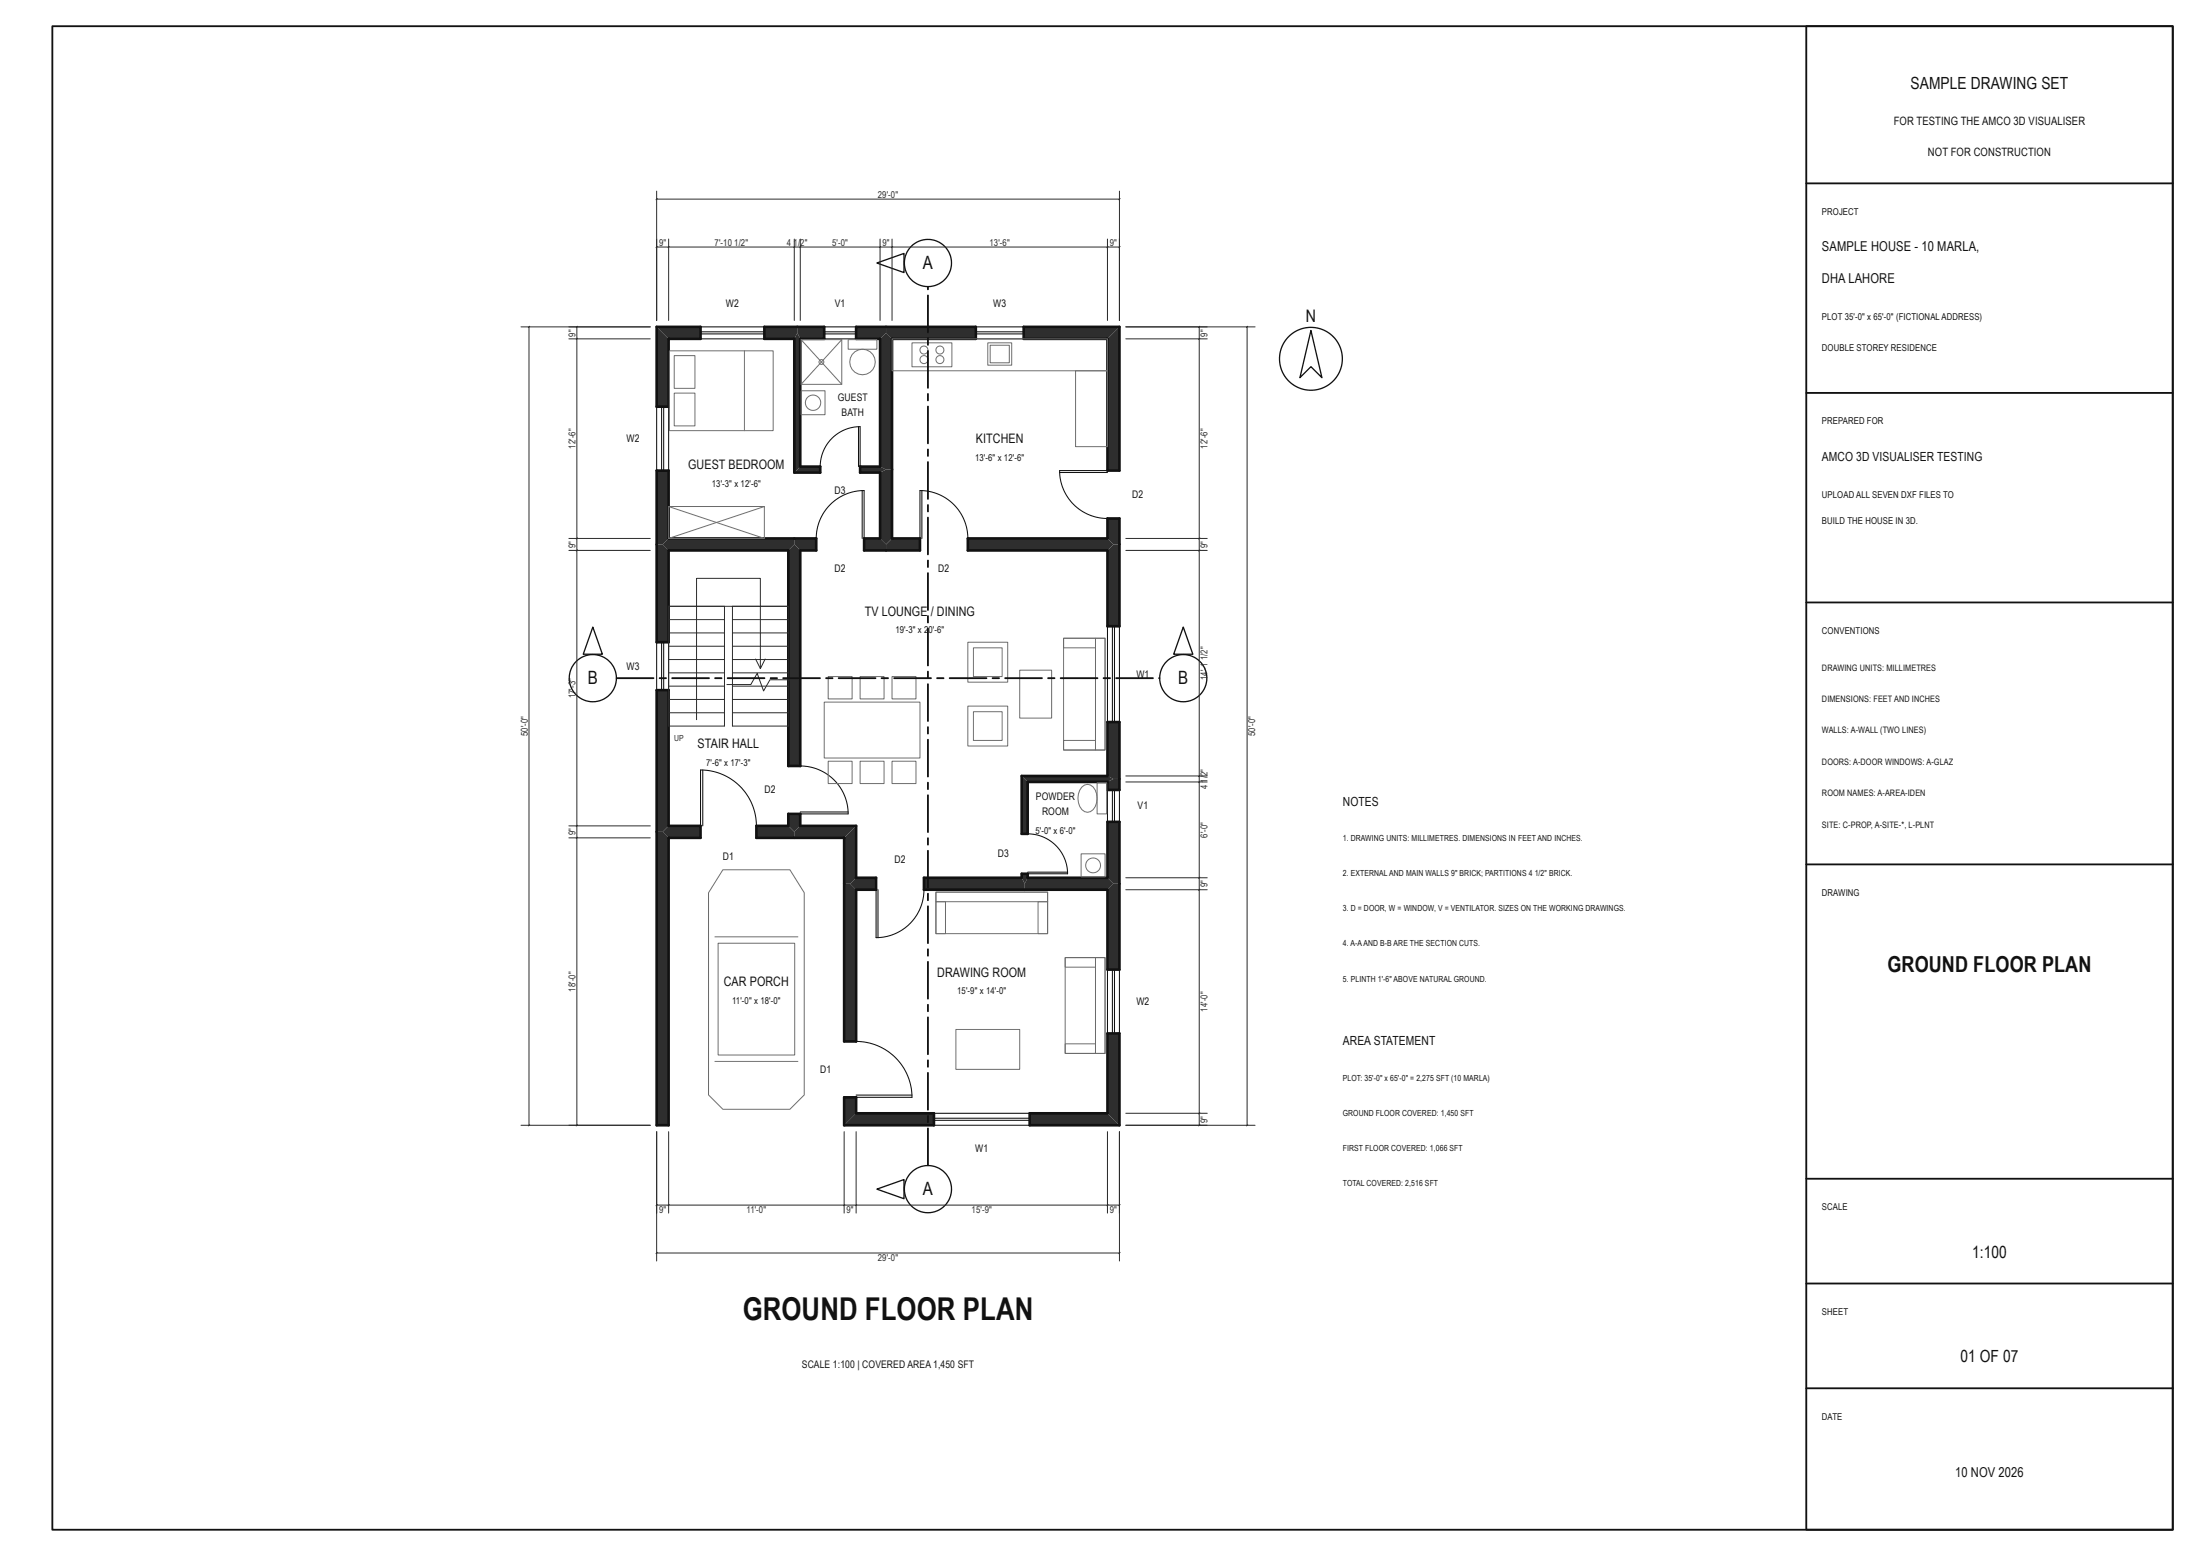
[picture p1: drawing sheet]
<svg xmlns="http://www.w3.org/2000/svg" width="420mm" height="297mm" viewBox="0 0 420 297" stroke-linecap="round" stroke-linejoin="round" font-family="sans-serif">
<g fill="#2e2e2e">
<path d="M163.5 212.5h14.9v2.3h-17.2z"/>
<path d="M196.7 212.5h14.8l2.3 2.3h-17.1z"/>
<path d="M211.5 197.3h2.3v17.5l-2.3-2.3z"/>
<path d="M211.5 169.8l1.2-1.1h1.1v16.4h-2.3z"/>
<path d="M211.5 156.9h2.3v11.8h-1.1l-1.2-1.2z"/>
<path d="M211.5 149.3l1.2-.6h1.1v2.1h-2.3z"/>
<path d="M211.5 137.8h2.3v10.9h-1.1l-1.2-.6z"/>
<path d="M211.5 105.1l1.2-1.2h1.1v15.6h-2.3z"/>
<path d="M211.5 99h2.3v4.9h-1.1l-1.2-1.1z"/>
<path d="M213.8 62.4v27.4h-2.3v-25.1z"/>
<path d="M195.5 62.4h18.3l-2.3 2.3h-16z"/>
<path d="M169.2 62.4h17.2v2.3h-16l-1.2-1.2z"/>
<path d="M163.5 62.4h5.7v1.1l-1.1 1.2h-4.6z"/>
<path d="M152.3 62.4h5.1v2.3h-4.5l-.6-1.2z"/>
<path d="M146 62.4h6.3v1.1l-.6 1.2h-5.7z"/>
<path d="M125.4 62.4h8.4v2.3h-6.1z"/>
<path d="M125.4 62.4l2.3 2.3v12.9h-2.3z"/>
<path d="M125.4 89.8h2.3v13l-1.1 1.1h-1.2z"/>
<path d="M125.4 103.9h1.2l1.1 1.2v17.5h-2.3z"/>
<path d="M125.4 131.7h2.3v25.9l-1.1 1.2h-1.2z"/>
<path d="M125.4 158.8h1.2l1.1 1.1v54.9h-2.3z"/>
<path d="M161.2 159.9l2.3-2.3v9.9l-1.1 1.2h-1.2z"/>
<path d="M161.2 168.7h1.2l1.1 1.1v29h-2.3z"/>
<path d="M161.2 209.5h2.3v3l-2.3 2.3z"/>
<path d="M127.7 157.6h6.1v2.3h-6.1l-1.1-1.1z"/>
<path d="M144.5 157.6h6.1l1.1 1.2v1.1h-7.2z"/>
<path d="M151.7 158.8l1.2-1.2h10.6l-2.3 2.3h-9.5z"/>
<path d="M150.6 155.4h2.3v2.2l-1.2 1.2-1.1-1.2z"/>
<path d="M150.6 105.1l1.1-1.2 1.2 1.2v41.1h-2.3z"/>
<path d="M162.4 168.7l1.1-1.2h3.8v2.3h-3.8z"/>
<path d="M176.5 167.5h18.6l.6 1.2v1.1h-19.2z"/>
<path d="M196.3 167.5h15.2l1.2 1.2-1.2 1.1h-15.8v-1.1z"/>
<path d="M126.6 103.9l1.1-1.1h24v1.1l-1.1 1.2h-22.9z"/>
<path d="M151.7 102.8h4.2v2.3h-3l-1.2-1.2z"/>
<path d="M165 102.8h3.1l1.1 1.1v1.2h-4.2z"/>
<path d="M169.2 103.9l1.2-1.1h5.3v2.3h-6.5z"/>
<path d="M184.9 102.8h26.6l1.2 1.1-1.2 1.2h-26.6z"/>
<path d="M168.1 90.2l1.1-.6h1.2v13.2l-1.2 1.1-1.1-1.1z"/>
<path d="M168.1 64.7l1.1-1.2 1.2 1.2v24.9h-1.2l-1.1-.5z"/>
<path d="M195.1 166.8h1.2v.7l-.6 1.2-.6-1.2z"/>
<path d="M195.1 148.1l1.2 1.2v9.9h-1.2z"/>
<path d="M195.1 148.1h16.4l1.2 .6-1.2 .6h-15.2z"/>
<path d="M152.3 63.5l.6 1.2v24.4l-1.2 1.1v-25.5z"/>
<path d="M151.7 90.2l1.2-1.1h3.8v1.1z"/>
<path d="M164.3 89.1h3.8l1.1 .5-1.1 .6h-3.8z"/>
</g>
<path d="M125.4 62.4h8.4v2.3h-6.1v12.9h-2.3zM146 62.4h11.4v2.3h-4.5v24.4h3.8v1.1h-5v-25.5h-5.7zM163.5 62.4h22.9v2.3h-16v38.1h5.3v2.3h-10.7v-2.3h3.1v-12.6h-3.8v-1.1h3.8v-24.4h-4.6zM195.5 62.4h18.3v27.4h-2.3v-25.1h-16zM125.4 89.8h2.3v13h28.2v2.3h-3v41.1h-2.3v-41.1h-22.9v17.5h-2.3zM184.9 102.8h26.6v-3.8h2.3v20.5h-2.3v-14.4h-26.6zM125.4 131.7h2.3v25.9h6.1v2.3h-6.1v54.9h-2.3zM144.5 157.6h6.1v-2.2h2.3v2.2h10.6v9.9h3.8v2.3h-3.8v29h-2.3v-38.9h-16.7zM195.1 148.1h16.4v-10.3h2.3v13h-2.3v-1.5h-15.2v9.9h-1.2zM176.5 167.5h18.6v-.7h1.2v.7h15.2v-10.6h2.3v28.2h-2.3v-15.3h-35zM211.5 197.3h2.3v17.5h-17.1v-2.3h14.8zM161.2 209.5h2.3v3h14.9v2.3h-17.2z" fill="none" stroke="#111" stroke-width=".5"/>
<g fill="none" stroke="#111" stroke-width=".2">
<path d="M125.4 77.6h2.3v12.2h-2.3zM126.4 77.6v12.2M126.8 77.6v12.2M133.8 62.4h12.2v2.3h-12.2zM133.8 63.7h12.2M133.8 63.3h12.2M157.4 62.4h6.1v2.3h-6.1zM157.4 63.7h6.1M157.4 63.3h6.1M186.4 62.4h9.1v2.3h-9.1zM186.4 63.7h9.1M186.4 63.3h9.1"/>
<path d="M156.7 89.1a7.6 7.6 0 0 1 7.6-7.7v7.7M164 81.4v7.7M164.7 93.6v9.2M176.1 93.6v9.2M202.4 90.2h9.1M211.5 89.8h-9.1a9.1 9.1 0 0 0 9.1 9.2M155.9 102.8a9.1 9.1 0 0 1 9.1-9.2v9.2M175.7 102.8v-9.2a9.1 9.1 0 0 1 9.2 9.2M211.5 119.5h2.3v18.3h-2.3zM212.5 119.5v18.3M212.9 119.5v18.3M125.4 122.6h2.3v9.1h-2.3z"/>
<path d="M126.4 122.6v9.1M126.8 122.6v9.1M133.8 157.6v-10.6a10.7 10.7 0 0 1 10.7 10.6M134.2 147v10.6M152.9 146.2a9.1 9.1 0 0 1 9.1 9.2h-9.1M152.9 155h9.1M196.3 159.2a7.6 7.6 0 0 1 7.6 7.6h-7.6M211.5 150.8h2.3v6.1h-2.3zM212.5 150.8v6.1M212.9 150.8v6.1M167.3 169.8v9.2a9.1 9.1 0 0 0 9.2-9.2M167.7 169.8v9.2"/>
<path d="M196.3 166.5h7.6M163.5 198.8a10.7 10.7 0 0 1 10.7 10.7h-10.7M211.5 185.1h2.3v12.2h-2.3zM212.5 185.1v12.2M212.9 185.1v12.2M163.5 209h10.7M178.4 212.5h18.3v2.3h-18.3zM178.4 213.5h18.3M178.4 213.9h18.3"/>
</g>
<g fill="none" stroke="#2b2b2b" stroke-width=".19">
<path d="M127.7 118.3h10.7M138.4 115.7v22.9h-10.7v-22.9h22.9v22.9h-10.7v-22.9M139.9 118.3h10.7M127.7 136.1h10.7M127.7 133.5h10.7M127.7 131h10.7M127.7 128.4h10.7M127.7 125.9h10.7M127.7 123.4h10.7M127.7 120.8h10.7M139.9 136.1h10.7M139.9 133.5h10.7"/>
<path d="M139.9 131h10.7M139.9 128.4h10.7M139.9 125.9h10.7M139.9 123.4h10.7M139.9 120.8h10.7M144.3 125.8l.9 1.8 .9-1.8M145.2 127.6v-17.2h-12.2v27M151.6 129.8h-4.5l-1.3 2.1-1.2-3.4-1.2 2.2h-4.6"/>
</g>
<g fill="none" stroke="#6f6f6f" stroke-width=".19">
<path d="M127.9 67h19.8v15.2h-19.8zM128.8 75h3.9v6.3h-3.9zM128.8 67.9h3.9v6.2h-3.9zM142.2 67v15.2M153 74.6h4.6v4.6h-4.6zM153 64.8h7.8v8.6h-7.8zM153 64.8l7.8 8.6M160.8 64.8l-7.8 8.6M162 64.8h5.5v1.9h-5.5zM170.4 64.7h41.1v6.1h-41.1zM174.2 65.4h7.6v4.6h-7.6zM188.7 65.4h4.5v4.3h-4.5z"/>
<path d="M189.1 65.9h3.7v3.4h-3.7zM205.4 70.8h6.1v14.5h-6.1zM127.7 96.7h18.3v6.1h-18.3zM127.7 96.7l18.3 6.1M146 96.7l-18.3 6.1M157.4 134h18.3v10.7h-18.3zM158.2 129.1h4.6v4.3h-4.6zM164.3 129.1h4.6v4.3h-4.6zM170.4 129.1h4.6v4.3h-4.6zM184.9 134.8h7.6v7.6h-7.6zM184.9 122.6h7.6v7.6h-7.6zM185.9 135.9h5.5v5.4h-5.5z"/>
<path d="M185.9 123.7h5.5v5.4h-5.5zM194.8 127.9h6.1v9.2h-6.1zM203.1 121.8h8v21.4h-8zM203.1 121.8h6.1v1.9h-6.1zM209.2 121.8h1.9v21.4h-1.9zM158.2 145.3h4.6v4.3h-4.6zM164.3 145.3h4.6v4.3h-4.6zM170.4 145.3h4.6v4.3h-4.6zM203.1 141.3h6.1v1.9h-6.1zM206.6 150.2a1.48 1.48 0 0 1 2.6 .6 3.2 3.2 0 0 1-.9 4.1 1.56 1.56 0 0 1-2.1-.9 3.6 3.6 0 0 1 .4-3.8zM209.5 149.4h1.9v6h-1.9zM136.5 178.8h15.9"/>
<path d="M138.1 166h12.8l2.7 4.4v38.6l-2.7 2.7h-12.8l-2.8-2.7v-38.6zM178.8 170.3h21.3v7.9h-21.3zM178.8 170.3h21.3v1.8h-21.3zM178.8 172.1h1.8v6.1h-1.8zM198.3 172.1h1.8v6.1h-1.8zM206.5 163h4.6v4.4h-4.6zM137.2 180h14.6v21.4h-14.6zM182.6 196.5h12.2v7.6h-12.2zM203.4 182.8h7.7v18.3h-7.7zM203.4 199.2h5.8v1.9h-5.8zM203.4 182.8h5.8v1.8h-5.8zM209.2 182.8h1.9v18.3h-1.9z"/>
<path d="M136.5 202.6h15.9"/>
<circle cx="155.3" cy="76.9" r="1.46"/>
<circle cx="156.9" cy="69.1" r=".46"/>
<circle cx="164.7" cy="69.1" r="2.44"/>
<circle cx="176.5" cy="68.6" r=".76"/>
<circle cx="176.5" cy="66.8" r=".76"/>
<circle cx="179.5" cy="68.6" r=".76"/>
<circle cx="179.5" cy="66.8" r=".76"/>
<circle cx="208.8" cy="165.2" r="1.41"/>
</g>
<path d="M177.1 215.3h.2l.1 .1v7a.18 .18 0 0 1-.2 .2 .18 .18 0 0 1-.1-.2zM177.1 212.9h.3v1.3a.18 .18 0 0 1-.2 .2 .18 .18 0 0 1-.1-.2zM177.1 204.7h.2l.1 .1v7a.18 .18 0 0 1-.2 .2 .18 .18 0 0 1-.1-.2zM177.1 202.3h.3v1.3a.18 .18 0 0 1-.2 .2 .18 .18 0 0 1-.1-.2zM177.1 194.1h.2l.1 .1v7a.18 .18 0 0 1-.2 .2 .18 .18 0 0 1-.1-.2zM177.1 191.7h.3v1.3a.18 .18 0 0 1-.2 .2 .18 .18 0 0 1-.1-.2zM177.1 183.5h.2l.1 .1v7a.18 .18 0 0 1-.2 .2 .18 .18 0 0 1-.1-.2zM177.1 181.1h.3v1.3a.18 .18 0 0 1-.2 .2 .18 .18 0 0 1-.1-.2zM177.1 172.9h.2l.1 .1v7a.18 .18 0 0 1-.2 .2 .18 .18 0 0 1-.1-.2zM177.1 170.5h.3v1.3a.18 .18 0 0 1-.2 .2 .18 .18 0 0 1-.1-.2zM177.1 162.3h.2l.1 .1v7a.18 .18 0 0 1-.2 .2 .18 .18 0 0 1-.1-.2zM177.1 159.9h.3v1.3a.18 .18 0 0 1-.2 .2 .18 .18 0 0 1-.1-.2zM177.1 151.7h.2l.1 .1v7a.18 .18 0 0 1-.2 .2 .18 .18 0 0 1-.1-.2zM177.1 149.3h.3v1.3a.18 .18 0 0 1-.2 .2 .18 .18 0 0 1-.1-.2zM177.1 141.1h.2l.1 .1v7a.18 .18 0 0 1-.2 .2 .18 .18 0 0 1-.1-.2zM177.1 138.7h.3v1.3a.18 .18 0 0 1-.2 .2 .18 .18 0 0 1-.1-.2zM177.1 130.5h.2l.1 .1v7a.18 .18 0 0 1-.2 .2 .18 .18 0 0 1-.1-.2zM177.1 128.1h.3v1.3a.18 .18 0 0 1-.2 .2 .18 .18 0 0 1-.1-.2zM177.1 119.9h.2l.1 .1v7a.18 .18 0 0 1-.2 .2 .18 .18 0 0 1-.1-.2zM177.1 117.5h.3v1.3a.18 .18 0 0 1-.2 .2 .18 .18 0 0 1-.1-.2zM177.1 109.3h.2l.1 .1v7a.18 .18 0 0 1-.2 .2 .18 .18 0 0 1-.1-.2zM177.1 106.9h.3v1.3a.18 .18 0 0 1-.2 .2 .18 .18 0 0 1-.1-.2zM177.1 98.7h.2l.1 .1v7a.18 .18 0 0 1-.2 .2 .18 .18 0 0 1-.1-.2zM177.1 96.3h.3v1.3a.18 .18 0 0 1-.2 .2 .18 .18 0 0 1-.1-.2zM177.1 88.1h.2l.1 .1v7a.18 .18 0 0 1-.2 .2 .18 .18 0 0 1-.1-.2zM177.1 85.7h.3v1.3a.18 .18 0 0 1-.2 .2 .18 .18 0 0 1-.1-.2zM177.1 77.5h.2l.1 .1v7a.18 .18 0 0 1-.2 .2 .18 .18 0 0 1-.1-.2zM177.1 75.1h.3v1.3a.18 .18 0 0 1-.2 .2 .18 .18 0 0 1-.1-.2zM177.1 66.9h.2l.1 .1v7a.18 .18 0 0 1-.2 .2 .18 .18 0 0 1-.1-.2zM177.1 64.5h.3v1.3a.18 .18 0 0 1-.2 .2 .18 .18 0 0 1-.1-.2zM177.1 56.3h.2l.1 .1v7a.18 .18 0 0 1-.2 .2 .18 .18 0 0 1-.1-.2zM177.1 54.7h.3v.5a.18 .18 0 0 1-.2 .2 .18 .18 0 0 1-.1-.2z" fill="#111"/>
<g fill="none" stroke="#111" stroke-width=".25">
<path d="M167.5 50.2l5.2-1.8v3.6zM167.5 227l5.2-1.8v3.6z"/>
<circle cx="177.2" cy="50.2" r="4.5"/>
<circle cx="177.2" cy="227" r="4.5"/>
</g>
<path d="M117.7 129.3h7.1a.18 .18 0 0 1 .2 .1 .18 .18 0 0 1-.2 .2h-7l-.2-.1zM125.9 129.3h1.3a.18 .18 0 0 1 .2 .1 .18 .18 0 0 1-.2 .2h-1.3zM128.3 129.3h7.1a.18 .18 0 0 1 .2 .1 .18 .18 0 0 1-.2 .2h-7l-.2-.1zM136.5 129.3h1.3a.18 .18 0 0 1 .2 .1 .18 .18 0 0 1-.2 .2h-1.3zM138.9 129.3h7.1a.18 .18 0 0 1 .2 .1 .18 .18 0 0 1-.2 .2h-7l-.2-.1zM147.1 129.3h1.3a.18 .18 0 0 1 .2 .1 .18 .18 0 0 1-.2 .2h-1.3zM149.5 129.3h7.1a.18 .18 0 0 1 .2 .1 .18 .18 0 0 1-.2 .2h-7l-.2-.1zM157.7 129.3h1.3a.18 .18 0 0 1 .2 .1 .18 .18 0 0 1-.2 .2h-1.3zM160.1 129.3h7.1a.18 .18 0 0 1 .2 .1 .18 .18 0 0 1-.2 .2h-7l-.2-.1zM168.3 129.3h1.3a.18 .18 0 0 1 .2 .1 .18 .18 0 0 1-.2 .2h-1.3zM170.7 129.3h7.1a.18 .18 0 0 1 .2 .1 .18 .18 0 0 1-.2 .2h-7l-.2-.1zM178.9 129.3h1.3a.18 .18 0 0 1 .2 .1 .18 .18 0 0 1-.2 .2h-1.3zM181.3 129.3h7.1a.18 .18 0 0 1 .2 .1 .18 .18 0 0 1-.2 .2h-7l-.2-.1zM189.5 129.3h1.3a.18 .18 0 0 1 .2 .1 .18 .18 0 0 1-.2 .2h-1.3zM191.9 129.3h7.1a.18 .18 0 0 1 .2 .1 .18 .18 0 0 1-.2 .2h-7l-.2-.1zM200.1 129.3h1.3a.18 .18 0 0 1 .2 .1 .18 .18 0 0 1-.2 .2h-1.3zM202.5 129.3h7.1a.18 .18 0 0 1 .2 .1 .18 .18 0 0 1-.2 .2h-7l-.2-.1zM210.7 129.3h1.3a.18 .18 0 0 1 .2 .1 .18 .18 0 0 1-.2 .2h-1.3zM213.1 129.3h7.1a.18 .18 0 0 1 .2 .1 .18 .18 0 0 1-.2 .2h-7l-.2-.1zM221.2 129.5a.2 .2 0 0 1 .4 0 .2 .2 0 0 1-.4 0z" fill="#111"/>
<g fill="none" stroke="#111" stroke-width=".25">
<path d="M250.4 63.1l2.1 9-2.1-2.1-2.1 2.1zM113.2 119.7l1.9 5.2h-3.7zM226 119.7l1.8 5.2h-3.6z"/>
<circle cx="250.4" cy="68.5" r="6"/>
<circle cx="113.2" cy="129.4" r="4.5"/>
<circle cx="226" cy="129.4" r="4.5"/>
</g>
<g fill="none" stroke="#2b2b2b" stroke-width=".19">
<path d="M125.4 36.5v24.7M125.4 38h88.4M125.5 37.9l-.2 .2M213.8 36.5v24.7M213.9 37.9l-.2 .2M125.4 47.2h88.4M125.5 47l-.2 .3M127.7 45.6v15.6M127.8 47l-.2 .3M151.7 45.6v15.6M151.8 47l-.2 .3M152.9 45.6v15.6"/>
<path d="M153 47l-.3 .3M168.1 45.6v15.6M168.2 47l-.2 .3M170.4 45.6v15.6M170.5 47l-.2 .3M211.5 45.6v15.6M211.6 47l-.2 .3M213.9 47l-.2 .3M99.5 62.4h24.7M101 62.4v152.4M101.2 62.3l-.3 .2M108.7 64.7h15.5"/>
<path d="M110.2 62.4v152.4M110.3 64.6l-.2 .2M110.3 62.3l-.2 .2M215 64.7h15.6M215 62.4h24.7M229.1 62.4v152.4M229.2 64.6l-.3 .2M229.2 62.3l-.3 .2M238.2 62.4v152.4M238.3 62.3l-.2 .2M108.7 105.1h15.5M108.7 102.8h15.5"/>
<path d="M110.3 104.9l-.2 .3M110.3 102.7l-.2 .2M215 105.1h15.6M215 102.8h15.6M229.2 104.9l-.3 .3M229.2 102.7l-.3 .2M108.7 159.9h15.5M108.7 157.6h15.5M110.3 159.8l-.2 .2M110.3 157.5l-.2 .3M215 149.3h15.6M215 148.1h15.6"/>
<path d="M229.2 149.1l-.3 .3M229.2 148l-.3 .2M215 169.8h15.6M215 167.5h15.6M229.2 169.7l-.3 .3M229.2 167.4l-.3 .3M99.5 214.8h24.7M101.2 214.7l-.3 .2M110.3 214.7l-.2 .2M125.4 216v24.7M127.7 216v15.6M161.2 216v15.6"/>
<path d="M163.5 216v15.6M211.5 216v15.6M213.8 216v24.7M215 214.8h24.7M215 212.5h15.6M229.2 212.4l-.3 .2M229.2 214.7l-.3 .2M238.3 214.7l-.2 .2M125.4 230h88.4M125.4 239.2h88.4M125.5 229.9l-.2 .3M125.5 239.1l-.2 .2"/>
<path d="M127.8 229.9l-.2 .3M161.4 229.9l-.3 .3M163.6 229.9l-.2 .3M211.6 229.9l-.2 .3M213.9 229.9l-.2 .3M213.9 239.1l-.2 .2"/>
</g>
<path d="M10 5h405v287h-405zM345 5h70v287h-70zM345 35h70M345 75h70M345 115h70M345 165h70M345 225h70M345 245h70M345 265h70" fill="none" stroke="#111" stroke-width=".35"/>
<text font-size="6" fill="#111" x="141.8" y="252">GROUND FLOOR PLAN</text>
<text font-size="4.2" fill="#111" x="360.5" y="185.6">GROUND FLOOR PLAN</text>
<g font-size="3.5" fill="#111">
<text x="176.3" y="51.4">A</text>
<text x="112.3" y="130.6">B</text>
<text x="225" y="130.6">B</text>
<text x="176.3" y="228.2">A</text>
</g>
<text font-size="3.3" fill="#111" x="249.4" y="61.4">N</text>
<g font-size="3.2" fill="#111">
<text x="364.9" y="17.1">SAMPLE DRAWING SET</text>
<text x="376.7" y="240.1">1:100</text>
<text x="374.4" y="260.1">01 OF 07</text>
</g>
<g font-size="2.6" fill="#111">
<text x="348" y="48">SAMPLE HOUSE - 10 MARLA,</text>
<text x="348" y="54">DHA LAHORE</text>
<text x="373.4" y="281.9">10 NOV 2026</text>
</g>
<g font-size="2.5" fill="#111">
<text x="131.4" y="89.5">GUEST BEDROOM</text>
<text x="186.4" y="84.7">KITCHEN</text>
<text x="165.2" y="117.6">TV LOUNGE / DINING</text>
<text x="133.2" y="142.9">STAIR HALL</text>
<text x="138.2" y="188.3">CAR PORCH</text>
<text x="179" y="186.5">DRAWING ROOM</text>
</g>
<g font-size="2.4" fill="#111">
<text x="348" y="88">AMCO 3D VISUALISER TESTING</text>
<text x="256.5" y="153.8">NOTES</text>
<text x="256.5" y="199.6">AREA STATEMENT</text>
</g>
<g font-size="2.2" fill="#111">
<text x="361.7" y="23.8">FOR TESTING THE AMCO 3D VISUALISER</text>
<text x="368.2" y="29.8">NOT FOR CONSTRUCTION</text>
</g>
<g font-size="2" fill="#111">
<text x="138.6" y="58.6">W2</text>
<text x="159.4" y="58.6">V1</text>
<text x="189.7" y="58.6">W3</text>
<text x="160" y="76.5">GUEST</text>
<text x="160.7" y="79.4">BATH</text>
<text x="119.7" y="84.4">W2</text>
<text x="159.4" y="94.4">D3</text>
<text x="216.2" y="95.1">D2</text>
<text x="159.4" y="109.2">D2</text>
<text x="179.2" y="109.2">D2</text>
<text x="119.7" y="127.8">W3</text>
<text x="217.1" y="129.3">W1</text>
<text x="146" y="151.4">D2</text>
<text x="197.9" y="152.7">POWDER</text>
<text x="199" y="155.6">ROOM</text>
<text x="217.3" y="154.5">V1</text>
<text x="138.1" y="164.1">D1</text>
<text x="170.8" y="164.7">D2</text>
<text x="190.6" y="163.6">D3</text>
<text x="217.1" y="191.8">W2</text>
<text x="156.7" y="204.8">D1</text>
<text x="186.3" y="220">W1</text>
<text x="153.2" y="261.2">SCALE 1:100 | COVERED AREA 1,450 SFT</text>
</g>
<g font-size="1.8" fill="#2b2b2b">
<text x="167.7" y="37.8">29'-0&quot;</text>
<text x="125.9" y="46.9">9&quot;</text>
<text x="136.5" y="46.9">7'-10</text>
<text x="140.3" y="46.9">1/2&quot;</text>
<text x="150.3" y="46.9">4</text>
<text x="151.6" y="46.9">1/</text>
<text x="152.9" y="46.9">2&quot;</text>
<text x="159" y="46.9">5'-0&quot;</text>
<text x="168.5" y="46.9">9&quot;</text>
<text x="189" y="46.9">13'-6&quot;</text>
<text x="212" y="46.9">9&quot;</text>
<text x="109.9" y="64.2" transform="rotate(-90 109.9 64.2)">9&quot;</text>
<text x="230.6" y="64.2" transform="rotate(-90 230.6 64.2)">9&quot;</text>
<text x="109.9" y="85.7" transform="rotate(-90 109.9 85.7)">12'-6&quot;</text>
<text x="230.6" y="85.7" transform="rotate(-90 230.6 85.7)">12'-6&quot;</text>
<text x="109.9" y="104.6" transform="rotate(-90 109.9 104.6)">9&quot;</text>
<text x="230.6" y="104.6" transform="rotate(-90 230.6 104.6)">9&quot;</text>
<text x="230.6" y="129.8" transform="rotate(-90 230.6 129.8)">14'-1</text>
<text x="230.6" y="126" transform="rotate(-90 230.6 126)">1/2&quot;</text>
<text x="109.9" y="133.3" transform="rotate(-90 109.9 133.3)">17'-3&quot;</text>
<text x="100.8" y="140.5" transform="rotate(-90 100.8 140.5)">50'-0&quot;</text>
<text x="239.8" y="140.5" transform="rotate(-90 239.8 140.5)">50'-0&quot;</text>
<text x="230.6" y="149.4" transform="rotate(-90 230.6 149.4)">1/2&quot;</text>
<text x="230.6" y="150.7" transform="rotate(-90 230.6 150.7)">4</text>
<text x="109.9" y="159.5" transform="rotate(-90 109.9 159.5)">9&quot;</text>
<text x="230.6" y="159.9" transform="rotate(-90 230.6 159.9)">6'-0&quot;</text>
<text x="230.6" y="169.4" transform="rotate(-90 230.6 169.4)">9&quot;</text>
<text x="109.9" y="189.3" transform="rotate(-90 109.9 189.3)">18'-0&quot;</text>
<text x="230.6" y="193.1" transform="rotate(-90 230.6 193.1)">14'-0&quot;</text>
<text x="230.6" y="214.3" transform="rotate(-90 230.6 214.3)">9&quot;</text>
<text x="125.9" y="231.6">9&quot;</text>
<text x="142.6" y="231.6">11'-0&quot;</text>
<text x="161.7" y="231.6">9&quot;</text>
<text x="185.6" y="231.6">15'-9&quot;</text>
<text x="212" y="231.6">9&quot;</text>
<text x="167.7" y="240.7">29'-0&quot;</text>
</g>
<g font-size="1.8" fill="#111">
<text x="348" y="41">PROJECT</text>
<text x="348" y="61">PLOT 35'-0&quot; x 65'-0&quot; (FICTIONAL ADDRESS)</text>
<text x="348" y="67">DOUBLE STOREY RESIDENCE</text>
<text x="348" y="81">PREPARED FOR</text>
<text x="186.3" y="88">13'-6&quot; x 12'-6&quot;</text>
<text x="136" y="92.9">13'-3&quot; x 12'-6&quot;</text>
<text x="348" y="95">UPLOAD ALL SEVEN DXF FILES TO</text>
<text x="348" y="100">BUILD THE HOUSE IN 3D.</text>
<text x="171" y="120.9">19'-3&quot; x 2</text>
<text x="177.4" y="120.9">0'-6&quot;</text>
<text x="348" y="121">CONVENTIONS</text>
<text x="134.9" y="146.2">7'-6&quot; x 17'-3&quot;</text>
<text x="197.8" y="159.2">5'-0&quot; x 6'-0&quot;</text>
<text x="348" y="171">DRAWING</text>
<text x="139.8" y="191.6">11'-0&quot; x 18'-0&quot;</text>
<text x="182.8" y="189.8">15'-9&quot; x 14'-0&quot;</text>
<text x="348" y="231">SCALE</text>
<text x="348" y="251">SHEET</text>
<text x="348" y="271">DATE</text>
</g>
<g font-size="1.7" fill="#111">
<text x="348" y="128">DRAWING UNITS: MILLIMETRES</text>
<text x="348" y="134">DIMENSIONS: FEET AND INCHES</text>
<text x="348" y="140">WALLS: A-WALL (TWO LINES)</text>
<text x="348" y="146">DOORS: A-DOOR WINDOWS: A-GLAZ</text>
<text x="348" y="152">ROOM NAMES: A-AREA-IDEN</text>
<text x="348" y="158">SITE: C-PROP, A-SITE-*, L-PLNT</text>
</g>
<text font-size="1.6" fill="#2b2b2b" x="128.8" y="141.4">UP</text>
<g font-size="1.6" fill="#111">
<text x="256.5" y="160.5">1. DRAWING UNITS: MILLIMETRES. DIMENSIONS IN FEET AND INCHES.</text>
<text x="256.5" y="167.2">2. EXTERNAL AND MAIN WALLS 9&quot; BRICK; PARTITIONS 4</text>
<text x="293.1" y="167.2">1/2&quot; BRICK.</text>
<text x="256.5" y="173.9">3. D = DOOR, W = WINDOW, V = VENTILATOR. SIZES ON THE WORKING DRAWINGS.</text>
<text x="256.5" y="180.7">4. A-AAND B-B ARE THE SECTION CUTS.</text>
<text x="256.5" y="187.4">5. PLINTH 1'-6&quot; ABOVE NATURAL GROUND.</text>
<text x="256.5" y="206.3">PLOT: 35'-0&quot; x 65'-0&quot; = 2,275 SFT (10 MARLA)</text>
<text x="256.5" y="213">GROUND FLOOR COVERED: 1,450 SFT</text>
<text x="256.5" y="219.7">FIRST FLOOR COVERED: 1,066 SFT</text>
<text x="256.5" y="226.4">TOTAL COVERED: 2,516 SFT</text>
</g>
</svg>
